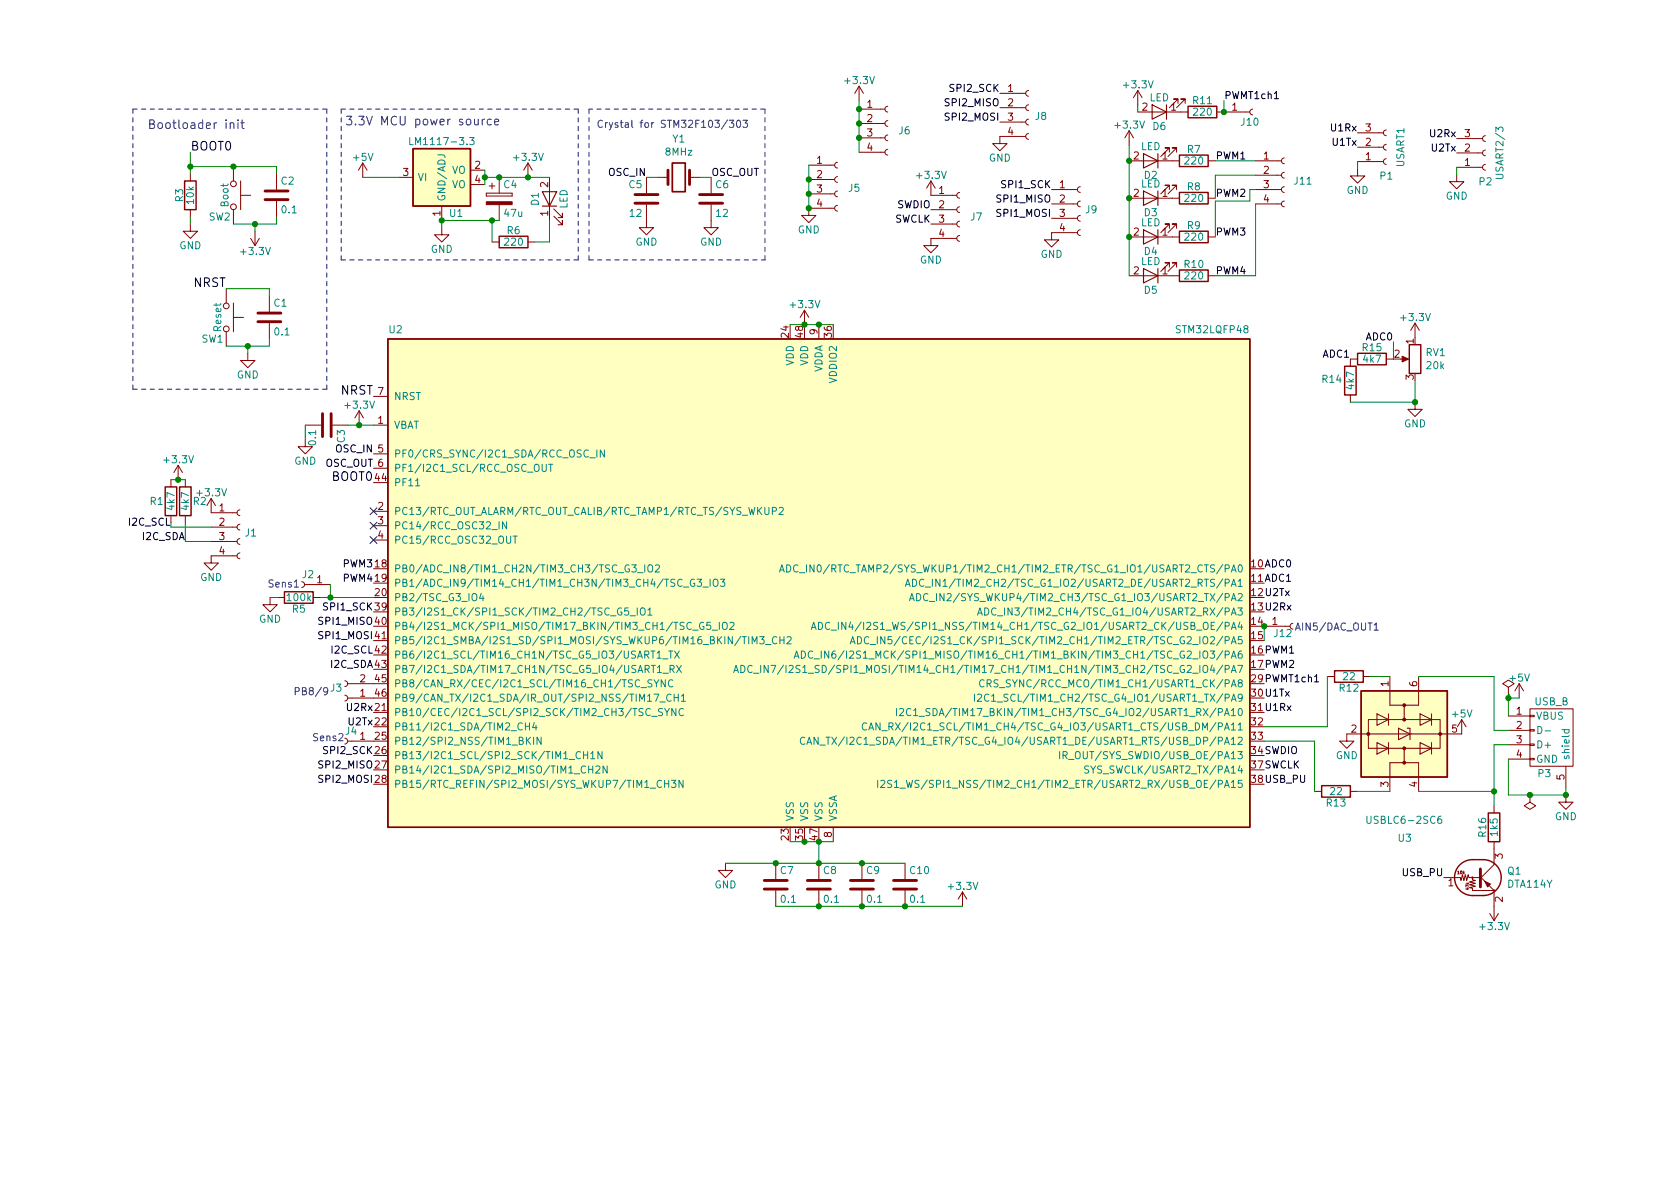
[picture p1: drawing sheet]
<svg xmlns="http://www.w3.org/2000/svg" width="297mm" height="210mm" viewBox="0 0 297 210" stroke-linecap="round" stroke-linejoin="round" font-family="sans-serif">
<g fill="none" stroke="#840000" stroke-width=".18">
<path d="M151.9 15.2l-.8 1.3M151.9 15.2v2.6M151.9 15.2l.8 1.3M151.9 19.3h4.6M157 18.8l-.4 .1-.1 .4 .1 .4 .4 .1M176.8 19h4.6M176.8 16.5h4.6M181.9 18.5l-.4 .2-.1 .3 .1 .4 .4 .2M181.9 16l-.4 .1-.1 .4 .1 .4 .4 .1M201.2 16l-.8 1.3M201.2 16v2.5M201.2 16l.7 1.3"/>
<path d="M201.2 19.8h8.9M208.3 18.3v-.8h-.8h.8l-1.5 1.5M209.5 18.3v-.8h-.7h.7l-1.5 1.5M215.1 19.8h5.9M221.5 19.3l-.4 .1-.1 .4 .1 .4 .4 .1M33.7 39.6v1.3h1.2l-1.2 1.3-1.3-1.3h1.3M33.7 30.7v1.3M33.7 37.1v1.2M41.3 29.5v2.5M42.5 34.5h1.8M42.5 32v5.1M48.9 30.7v2.8"/>
<path d="M48.9 35.6v2.7M64.1 28.8l-.7 1.3M64.1 28.8v2.6M64.1 28.8l.8 1.3M70.5 31.4h2.5M78.1 36.4v2.6M83.2 30.1h2.5M83.2 32.6h2.5M86 34.2v.5zM86 34.7h4.6zM86 34.2h4.6zM86.5 32.9h1"/>
<path d="M87 32.4v1M88.3 31.4v2.8M88.3 36.2v2.8M90.6 34.2v.5zM93.3 28.8l-.7 1.3M93.3 28.8v2.6M93.3 28.8l.8 1.3M97.2 31.4v7.6M97.9 38.2l1.5 1.5v-.7v.7h-.7M97.9 37l1.5 1.5v-.8v.8h-.7M114.3 36.2v4.1h1.3l-1.3 1.2-1.3-1.2h1.3M114.3 31.4v2.8"/>
<path d="M116.2 31.4h1.9M121.9 31.4h1.9M125.7 36.2v4.1h1.3l-1.3 1.2-1.2-1.2h1.2M125.7 31.4v2.8M143 34.3h4.6M143 31.7h4.6M143 29.2h4.6M147.6 36.8h-4.6v1.3h-1.3l1.3 1.3 1.3-1.3h-1.3M148.1 36.3l-.4 .2-.1 .3 .1 .4 .4 .1M148.1 33.8l-.4 .1-.1 .4 .1 .3 .4 .2M148.1 31.2l-.4 .2-.1 .3 .1 .4 .4 .2M148.1 28.7l-.4 .1-.1 .4 .1 .4 .4 .1"/>
<path d="M151.9 26.9h4.6M151.9 24.4h4.6M151.9 21.8h4.6M157 26.4l-.4 .2-.1 .3 .1 .4 .4 .1M157 23.9l-.4 .1-.1 .4 .1 .3 .4 .2M157 21.3l-.4 .2-.1 .3 .1 .4 .4 .1M164.6 39.6h4.6M164.6 37.1h4.6M164.6 32v2.5h4.6M164.6 32l-.8 1.3M164.6 32l.8 1.3M169.7 39.1l-.4 .2-.1 .3 .1 .4 .4 .1"/>
<path d="M169.7 36.6l-.4 .1-.1 .4 .1 .3 .4 .2M169.7 34l-.4 .2-.1 .3 .1 .4 .4 .1M176.8 21.6h4.6M181.4 24.1h-4.6v1.3h-1.3l1.3 1.3 1.3-1.3h-1.3M181.9 23.6l-.4 .2-.1 .3 .1 .4 .4 .1M181.9 21.1l-.4 .1-.1 .4 .1 .3 .4 .2M185.9 38.6h4.6M185.9 36.1h4.6M185.9 33.5h4.6M191 38.1l-.4 .1-.1 .4 .1 .4 .4 .1M191 35.6l-.4 .1-.1 .4 .1 .3 .4 .2M191 33l-.4 .2-.1 .3 .1 .4 .4 .1"/>
<path d="M199.6 23.1l-.7 1.3M199.6 23.1v2.5M199.6 23.1l.8 1.3M199.6 28.4h8.9M199.6 35h8.9M206.8 33.5v-.7h-.8h.8l-1.6 1.5M206.8 26.9v-.7h-.8h.8l-1.6 1.5M208 33.5v-.7h-.7h.7l-1.5 1.5M208 26.9v-.7h-.7h.7l-1.5 1.5M213.6 28.4h1.3M213.6 35h1.3M222 36.1h4.6"/>
<path d="M222 33.5h4.6M222 28.4h4.6M222 31h4.6M227.1 35.6l-.4 .1-.1 .4 .1 .3 .4 .2M227.1 33l-.4 .2-.1 .3 .1 .4 .4 .1M227.1 30.5l-.4 .1-.1 .4 .1 .3 .4 .2M227.1 27.9l-.4 .2-.1 .3 .1 .4 .4 .2M240 29.8v1.3h-1.2l1.2 1.3 1.3-1.3h-1.3M240 23.5h4.6M240 26h4.6M240 28.6h4.6M245.1 23l-.3 .1-.2 .4 .2 .3 .3 .2"/>
<path d="M245.1 25.5l-.3 .2-.2 .3 .2 .4 .3 .1M245.1 28.1l-.3 .1-.2 .4 .2 .3 .3 .2M257.6 30.9v1.2h-1.3l1.3 1.3 1.2-1.3h-1.2M257.6 24.5h4.5M257.6 27h4.5M257.6 29.6h4.5M262.6 24l-.3 .1-.2 .4 .2 .4 .3 .1M262.6 26.5l-.3 .2-.2 .3 .2 .4 .3 .2M262.6 29.1l-.3 .1-.2 .4 .2 .3 .3 .2M40 51v2.6M40 58.7v2.5M41.3 53.6v5.1"/>
<path d="M41.3 56.1h1.8M44.3 42.2l.8 1.2M45.1 40.9v2.5M45.8 42.2l-.7 1.2M47.6 52.3v2.8M47.6 57.1v2.8M78.1 40.3v1.2h1.3l-1.3 1.3-1.3-1.3h1.3M87 42.8h1.3M93.3 42.8h1.3M142.2 54.9l-.7 1.2M142.2 54.9v2.5M142.2 54.9l.8 1.2"/>
<path d="M144.8 57.4v2.5M169.2 42.2h-4.6v1.2h-1.3l1.3 1.3 1.3-1.3h-1.3M169.7 41.7l-.4 .1-.1 .4 .1 .3 .4 .2M190.5 41.1h-4.6v1.3h-1.2l1.2 1.3 1.3-1.3h-1.3M191 40.6l-.4 .2-.1 .3 .1 .4 .4 .2M199.6 41.9h8.9M199.6 48.8h8.9M206.8 40.4v-.8h-.8h.8l-1.6 1.5M206.8 47.2v-.7h-.8h.8l-1.6 1.5M208 40.4v-.8h-.7h.7l-1.5 1.5M208 47.2v-.7h-.7h.7l-1.5 1.5M213.6 41.9h1.3"/>
<path d="M213.6 48.8h1.3M250.2 57.1l-.8 1.3M250.2 57.1v2.6M250.2 57.1l.8 1.3M43.8 62.5v1.2h1.3l-1.3 1.3-1.3-1.3h1.3M54 77.7v1.3h1.2l-1.2 1.3-1.3-1.3h1.3M54 75.2h2.8M58.8 75.2h2.8M63.5 72.6l-.8 1.3M63.5 72.6v2.6M63.5 72.6l.8 1.3M66 75.2h2.6"/>
<path d="M66 70.1h2.6M238.8 69.8v1.3M240 63.5h-1.2v1.3M245.1 63.5h1.3M247.6 63.5h1.1M250.2 71.1v1.3h1.3l-1.3 1.3-1.3-1.3h1.3M30.2 84.8v1.3M31.5 82.3l-.8 1.3M31.5 82.3v2.5M31.5 82.3l.8 1.3M32.8 84.8v1.3M32.8 91.2v1.3"/>
<path d="M37.3 88.1l-.7 1.3M37.3 88.1v2.6h4.6M37.3 88.1l.8 1.3M37.3 95.8h4.6M37.3 93.2h4.6M41.9 98.3h-4.6v1.3h1.3l-1.3 1.2-1.2-1.2h1.2M42.4 97.8l-.3 .1-.2 .4 .2 .4 .3 .1M42.4 95.2l-.3 .2-.2 .4 .2 .3 .3 .2M42.4 92.7l-.3 .2-.2 .3 .2 .4 .3 .1M42.4 90.2l-.3 .1-.2 .4 .2 .3 .3 .2M66 90.4h2.6M66 93h2.6"/>
<path d="M66 95.5h2.6M66 80.3h2.6M66 82.8h2.6M47.8 105.7v1.2h1.2l-1.2 1.3-1.3-1.3h1.3M49 105.7h1.3M53.3 102.9l.4 .1 .1 .4-.1 .3-.4 .2M53.8 103.4h4.6M55.4 105.7h1.2M66 113.3h2.6M223.5 110.7h4.6M228.6 110.2l-.4 .2-.1 .3 .1 .4 .4 .1M234.7 119.6h1.3"/>
<path d="M241 119.6h1.3M245.7 119.6v5.1h2.6M250.8 119.6v5.1h-2.5v2.5M61 120.4l.3 .1 .2 .4-.2 .4-.3 .1M61 122.9l.3 .2 .2 .3-.2 .4-.3 .1M61 130.6l.3 .1 .2 .4-.2 .3-.3 .2M61.5 120.9h4.5M61.5 123.4h4.5M61.5 131.1h4.5M66 126h2.6M232.4 139.9h1.3M238.8 139.9h1.2"/>
<path d="M241.9 127.2h12.7v5.1h-12.7zM243.5 126.2l2 1-2 1.1zM243.5 131.3l2 1-2 1zM245.5 126.2v2.1M245.5 131.3v2M247.3 128.8l2 1-2 1zM248.3 132.3v2.6h2.5v5M248.3 134.9h-2.6v5M248.8 128.8h.5v2M251.1 126.2l2 1-2 1.1zM251.1 131.3l2 1-2 1zM253.1 126.2v2.1"/>
<path d="M253.1 131.3v2M258.4 127.2v2.6h-20.3v1.3h1.3l-1.3 1.2-1.2-1.2h1.2M258.4 127.2l-.7 1.3M258.4 127.2l.8 1.3M266.7 121.5l1-.6-1-.6-1 .6 1 .6v1.3M266.7 122.8h.1M266.7 126.6h3.8M266.7 129.2h3.8M266.7 131.7h3.8M266.7 134.2h3.8M268.6 120.9l-.8 1.3M268.6 120.9v2.5"/>
<path d="M268.6 120.9l.8 1.3M270.5 125.3h7.6v10.2h-7.6zM270.5 126.5h.8v.2h-.8zM270.5 129h.8v.3h-.8zM270.5 131.6h.8v.2h-.8zM270.5 134.1h.8v.3h-.8zM276.9 135.5v3.8M128.3 152.6v1.3h1.2l-1.2 1.3-1.3-1.3h1.3M137.2 152.6v2.8M137.2 157.5v2.8M144.8 152.6v2.8M144.8 157.5v2.8"/>
<path d="M147.3 146.3v2.5M152.4 152.6v2.8M152.4 157.5v2.8M160 152.6v2.8M160 157.5v2.8M170.2 157.7l-.8 1.3M170.2 157.7v2.6M170.2 157.7l.7 1.3M255.3 155.2h2.9l.1 .5 .3-1 .2 1 .3-1 .2 1 .3-1 .1 .5h1.9M261.6 154.9l2.6 2.6h-3.9v-.4l-.5-.1 1.1-.3-1.1-.2 1.1-.3-1.1-.2 1.1-.3-.6-.1v-.4M264.2 142.5v1.3M264.2 148.8v4.1l-2.6 2.5"/>
<path d="M264.2 157.7v5.1M270.5 140.6v1.3l1 .6-1 .6-1-.6 1-.6M270.5 140.6h.1M276.9 140.6v1.3h1.2l-1.2 1.2-1.3-1.2h1.3M263.4 161.5l.8 1.3M264.9 161.5l-.7 1.3"/>
<circle cx="41.3" cy="36.6" r=".51"/>
<circle cx="41.3" cy="32.5" r=".51"/>
<circle cx="40" cy="54.1" r=".51"/>
<circle cx="40" cy="58.2" r=".51"/>
<circle cx="260.4" cy="155.2" r=".13"/>
<circle cx="264.2" cy="157.5" r=".13"/>
</g>
<g fill="none" stroke="#840000" stroke-width=".51">
<path d="M46.9 35.3h4M46.9 33.8h4M112.3 35.9h4M112.3 34.4h4M118.1 30.1v2.5M121.9 30.1v2.5M123.7 35.9h4.1M123.7 34.4h4.1M45.6 56.9h4.1M45.6 55.4h4.1M57 73.1v4.1M58.5 73.1v4.1"/>
<path d="M135.1 157.2h4.1M135.1 155.7h4.1M142.7 157.2h4.1M142.7 155.7h4.1M150.4 157.2h4M150.4 155.7h4M158 157.2h4.1M158 155.7h4.1"/>
</g>
<path d="M118.9 28.8h2.3v5.1h-2.3z" fill="none" stroke="#840000" stroke-width=".3"/>
<g fill="none" stroke="#840000" stroke-width=".25">
<path d="M210.1 18.8h5v2h-5zM32.6 32h2.1v5.1h-2.1zM73 26.3h10.2v10.1h-10.2zM208.5 27.4h5.1v2.1h-5.1zM208.5 34h5.1v2.1h-5.1zM68.6 59.9h152.4v86.4h-152.4zM88.3 41.8h5v2h-5zM208.5 47.7h5.1v2.1h-5.1zM208.5 40.9h5.1v2h-5.1zM237.7 64.8h2.1v5h-2.1zM240 62.5h5.1v2h-5.1zM249.2 61h2v5h-2z"/>
<path d="M29.2 86.1h2v5.1h-2zM31.7 86.1h2.1v5.1h-2.1zM50.3 104.6h5.1v2.1h-5.1zM236 118.6h5v2h-5zM233.7 138.9h5.1v2.1h-5.1zM240.7 122.2h15.2v15.2h-15.2zM258.1 152.9a3.2 3.2 0 0 1 2.2-.9h2a3.2 3.2 0 0 1 3.1 3.2 3.2 3.2 0 0 1-3.1 3.2h-2a3.2 3.2 0 0 1-2.9-2 3.2 3.2 0 0 1 .7-3.5zM263.1 143.8h2.1v5h-2.1z"/>
</g>
<path d="M203.7 18.5l2.5 1.3-2.5 1.3zM206.2 18.5v2.6M95.9 33.9h2.5l-1.2 2.5zM95.9 36.4h2.5M202.2 33.8l2.5 1.2-2.5 1.3zM202.2 27.2l2.5 1.2-2.5 1.3zM204.7 27.2v2.5M204.7 33.8v2.5M202.2 40.6l2.5 1.3-2.5 1.3zM202.2 47.5l2.5 1.3-2.5 1.2zM204.7 40.6v2.6M204.7 47.5v2.5" fill="none" stroke="#840000" stroke-width=".2"/>
<g fill="#ffffc2" stroke="#ffffc2" stroke-width=".18">
<path d="M68.6 59.9h152.4v86.4h-152.4z"/>
<path d="M73 26.3h10.2v10.1h-10.2z"/>
<path d="M240.7 122.2h15.2v15.2h-15.2z"/>
</g>
<g fill="none" stroke="#008484" stroke-width=".18">
<path d="M72.5 24.3v1.3h.6M77.4 27.4h.9a.41 .41 0 0 1 .4 .5M83 24.3h.8l-.4 .5 .4 .1v.6l-.2 .1-.6-.1M105.5 79.6v1.2M106.9 79.6v1.2l-.8-1.2v1.2M73.5 85.9h.7M89.6 92.3v1.2l-.8-1.2v1.2M90.7 94.8h.7M91.1 94.8v1.3M95.9 82.1v1l.2 .3 .4-.1 .1-.2v-1M97 82.1h.7M97.4 82.1v1.3"/>
<path d="M104.3 81h.9M111.7 99.9h.8l-.4 .5 .3 .1v.5l-.2 .2-.5-.2M114 99.9v1.3M135.2 89.7v1.1l.3 .2 .3-.1 .2-.1v-1.1M136.6 90.4l.6-.1 .1-.2-.1-.3-.6-.1v1.3M137.8 89.8l.5-.1 .2 .4-.8 .9h.8M139.1 99.9a.64 .64 0 0 1 .7 .6 .64 .64 0 0 1-.7 .7zM142.6 99.9v1.3M143.9 99.9v1.3l-.7-1.3v1.3M85.1 104.9l-.3 .9h.8M85.4 105.4v.8M111.1 107.5h-.6l-.1 .6 .2-.1h.4l.2 .2-.1 .5-.2 .1-.5-.1"/>
<path d="M111.4 108.9h1M112.7 107.5v1.3M112.7 101.3h1M113.3 107.7l.2-.2a.43 .43 0 0 1 .6 .4v.4a.42 .42 0 0 1-.5 .5 .42 .42 0 0 1-.4-.5zM114.5 107.9l.4-.4v1.3M114.5 108.8h.8M114.6 100.1l.2-.2a.43 .43 0 0 1 .6 .4v.4a.42 .42 0 0 1-.4 .5 .42 .42 0 0 1-.5-.5zM115.1 115.1h.7M115.2 117.7h.7M115.5 115.1v1.3M115.9 100l.5-.1 .2 .3-.8 1h.8M116.2 115.5l.3-.4v1.3"/>
<path d="M116.2 116.4h.7M116.2 118l.4-.3v1.2M116.2 118.9h.8M117.1 116.5h1M117.2 119.1h1M118.2 115.1h.8M118.5 118.3h.6l.1-.2-.1-.3-.6-.1v1.2M118.6 115.1v1.3M118.8 118.3l.4 .6M119.3 115.1l.8 1.3M119.6 117.7l.9 1.2M120.1 115.1l-.8 1.3"/>
<path d="M120.5 117.7l-.9 1.2M122.5 111.4h.9M122.8 102.5a.59 .59 0 0 0-.8 .6 .59 .59 0 0 0 .8 .5v-.5h-.2M123.3 102.4h.7l-.4 .5 .4 .1v.6l-.2 .1-.5-.1M124.3 103.8h.9M124.4 110.1a.59 .59 0 0 0-.7 .6 .59 .59 0 0 0 .7 .6l.1-.5h-.3M125.6 102.4v1.3M125.6 110h-.6l-.1 .6 .2-.1 .5 .1 .1 .2-.1 .4-.2 .1-.5-.1M125.9 111.4h1M126.3 102.5l.1-.1a.43 .43 0 0 1 .5 .4v.5a.42 .42 0 0 1-.4 .4 .42 .42 0 0 1-.4-.4v-.5zM127.2 110v1.3M127.4 102.4h.8l-.5 .5 .4 .1v.6l-.2 .1-.5-.1"/>
<path d="M127.8 110.2l.2-.2a.43 .43 0 0 1 .6 .5v.4a.42 .42 0 0 1-.4 .4 .42 .42 0 0 1-.5-.4zM129.1 110.2l.4-.2 .3 .4-.8 .9h.8M129.7 118.9l.4-1.2 .5 1.2M129.8 118.6h.6M131 117.7a.64 .64 0 0 1 .7 .6 .64 .64 0 0 1-.7 .6zM132.4 112.6v1.3M133 117.8a.6 .6 0 0 0-.9 .4 .6 .6 0 0 0 .6 .7l.3-.1M133 113.9v-1.3l.4 .9 .4-.9v1.3M133.2 119.1h1M134.3 112.6h.8l-.4 .5 .3 .1v.5l-.1 .2-.6-.2M134.5 117.7v1.2M135.3 114h1"/>
<path d="M135.8 117.7v1.2l-.7-1.2v1.2M136.3 117.7h.9l-.6 1.2M137.3 112.7a.6 .6 0 0 0-.8 .4 .6 .6 0 0 0 .6 .8l.2-.2M137.8 101.2l.4-1.3 .5 1.3M137.9 112.6v1.3M137.9 113.2h.7M137.9 100.8h.6M138.5 117.6l-1 1.6M138.6 112.6v1.3M139 117.7v1.2M139.2 112.7l.4-.1 .3 .3-.8 1h.8M139.5 117.8l.5-.1 .2 .3-.7 .9h.7"/>
<path d="M140.4 116.4l.4-1.3 .5 1.3M140.5 116h.6M141.1 100a.6 .6 0 0 0-.8 .4 .6 .6 0 0 0 .5 .8l.3-.2M141.3 101.3h1M141.7 115.1a.64 .64 0 0 1 .7 .7 .64 .64 0 0 1-.7 .6zM143.4 111.3l.5-1.3 .4 1.3M143.6 110.9h.6M143.7 115.2a.6 .6 0 0 0-.8 .5 .6 .6 0 0 0 .5 .7l.3-.1M143.9 116.5h1M144.7 110a.64 .64 0 0 1 .7 .7 .64 .64 0 0 1-.7 .6zM145.2 115.1v1.3M146.5 115.1v1.3l-.7-1.3v1.3"/>
<path d="M146.7 110.2a.6 .6 0 0 0-.8 .4 .6 .6 0 0 0 .6 .7l.2-.1M147 111.4h.9M147.7 115.1l-.4 .1a.86 .86 0 0 0 0 1.2l.4-.1 .1-.5-.2-.2h-.3l-.2 .2M148.2 110v1.3M149.3 115.1l-1.1 1.6M149.6 110v1.3l-.8-1.3v1.3M150.3 113.9l.5-1.3 .4 1.3M150.4 110l-.3 .9h.8M150.5 113.5h.6M150.7 110.5v.8M151.6 112.6a.64 .64 0 0 1 .7 .6 .64 .64 0 0 1-.7 .7zM153.6 112.7a.6 .6 0 0 0-.8 .4 .6 .6 0 0 0 .6 .8l.2-.2"/>
<path d="M153.8 114h1M155.1 112.6v1.3M156.4 112.6v1.3l-.7-1.3v1.3M157.7 112.6h-.6l-.1 .6 .2-.1h.4l.1 .2v.4l-.2 .2-.5-.2M160.1 103.7l.4-1.3 .4 1.3M160.2 103.3h.6M160.8 106.2l.4-1.2 .4 1.2M160.9 105.9h.6M161.3 102.4a.64 .64 0 0 1 .8 .7 .64 .64 0 0 1-.8 .6zM162.1 105a.64 .64 0 0 1 .7 .6 .64 .64 0 0 1-.7 .6zM163.3 102.5a.6 .6 0 0 0-.8 .5 .6 .6 0 0 0 .6 .7l.2-.1M163.6 103.8h1"/>
<path d="M164.1 105.1a.6 .6 0 0 0-.9 .4 .6 .6 0 0 0 .6 .7l.3-.1M164.3 106.4h1M172.8 108.8l.5-1.3 .4 1.3M173 108.4h.6M174.1 107.5a.64 .64 0 0 1 .7 .6 .64 .64 0 0 1-.7 .7zM176.1 107.6a.6 .6 0 0 0-.8 .4 .6 .6 0 0 0 .6 .8l.2-.1M176.3 108.9h1M92.9 127.8v1.3M92.9 128.4h.7M93.1 130.4v1.2M93.3 130.9l.5 .7M93.6 127.8v1.3"/>
<path d="M93.8 130.4l-.7 .7M94.3 130.4v1.2M94.5 127.8l-.3 .9h.8M94.8 128.2v.9M95.7 130.4v1.2l-.7-1.2v1.2M102.6 133a.6 .6 0 0 0-.8 .4 .6 .6 0 0 0 .6 .8l.2-.1M103.2 132.9v1.3M103.2 133.5h.7M103.5 135.6a.6 .6 0 0 0-.8 .4 .6 .6 0 0 0 .6 .7l.2-.1M103.9 132.9v1.3M104.1 135.4v1.3M104.1 136h.7"/>
<path d="M104.4 133.3l.4-.4v1.3M104.4 134.2h.8M104.8 135.4v1.3M105.4 135.6l.4-.2 .3 .4-.8 .9h.8M106.4 132.9v1.3l-.7-1.3v1.3M107.3 135.4v1.3l-.7-1.3v1.3M113.3 121.6h1M115.2 126.7h1M115.3 120.3l-.5-.1-.2 .1v.4l.6 .2 .1 .3-.3 .3-.5-.1M115.6 120.2l.5 .7 .4-.7M115.6 122.7h.9l-.6 1.3M116.1 120.9v.6"/>
<path d="M116.7 124.1h.9M117 138.1a.6 .6 0 0 0-.9 .4 .6 .6 0 0 0 .6 .8l.3-.2M117.1 125.3h-.4l-.2 .1v.4l.5 .2 .1 .3-.2 .3-.5-.1M117.5 125.3l.4 .6 .5-.6M117.5 138v1.3M117.5 138.6h.7M117.6 120.2v1.3l-.7-1.3v1.3M117.9 125.9v.7M118.2 138v1.3M118.7 122.9a.6 .6 0 0 0-.9 .4 .6 .6 0 0 0 .6 .7l.3-.1M118.7 138h.8l-.4 .5 .3 .1v.5l-.1 .2-.6-.2M119 120.3a.6 .6 0 0 0-.9 .4 .6 .6 0 0 0 .6 .8l.3-.1"/>
<path d="M119.2 122.7v1.3M119.2 123.3h.7M119.5 125.3v1.3l-.7-1.3v1.3M119.9 122.7v1.3M120.5 123.1l.3-.4v1.3M120.5 124h.7M120.8 138v1.3l-.8-1.3v1.3M120.8 125.4a.6 .6 0 0 0-.8 .4 .6 .6 0 0 0 .6 .8l.2-.2M142.3 130.5a.6 .6 0 0 0-.8 .4 .6 .6 0 0 0 .6 .7l.2-.1M142.7 131.6l.4-1.2 .4 1.2M142.8 131.3h.6M144.7 130.4v1.2l-.8-1.2v1.2"/>
<path d="M145 131.8h.9M146 130.4h.8M146.4 130.4v1.2M147.1 130.4l.8 1.2M147.9 130.4l-.8 1.2M153.2 127.9a.6 .6 0 0 0-.8 .5 .6 .6 0 0 0 .6 .7l.2-.1M153.6 129.1l.4-1.3 .5 1.3M153.7 128.7h.6M155.2 138v1.3M155.6 127.8v1.3l-.7-1.3v1.3M155.7 138.1l.5-.1 .2 .3-.7 1h.7M155.9 129.2h1"/>
<path d="M157.2 128.5l.6-.1 .1-.2-.1-.3-.6-.1v1.3M157.5 128.5l.4 .6M157.7 138h-.5l-.2 .1v.4l.5 .2 .2 .3-.3 .3-.5-.1M158.1 138.3l.4-.3v1.3M158.1 139.3h.8M158.5 125.3v1.3M159 125.4l.5-.1 .3 .3-.8 1h.8M159.1 139.4h1M160.3 138l.3 1.3 .2-1 .2 1 .3-1.3M161 125.4a.6 .6 0 0 0-.8 .4 .6 .6 0 0 0 .6 .8l.2-.2M161.5 125.6l.4-.3v1.3M161.5 126.6h.8"/>
<path d="M162.5 126.7h1M164.4 125.3h-.5l-.1 .1v.4l.5 .2 .1 .3-.2 .3-.5-.1M172.3 122.7v1.3M172.8 122.9l.5-.2 .3 .4-.8 .9h.8M174 120.3a.6 .6 0 0 0-.9 .4 .6 .6 0 0 0 .6 .8l.3-.1M174.5 120.9l.6-.1 .2-.2-.1-.3-.7-.1v1.3M174.8 122.9a.6 .6 0 0 0-.8 .4 .6 .6 0 0 0 .6 .7l.2-.1M174.8 120.9l.5 .6M175.3 123.1l.4-.4v1.3M175.3 124h.7M176.5 120.3l-.5-.1-.2 .1v.4l.5 .2 .2 .3-.3 .3-.5-.1M187.4 132.9v1.3"/>
<path d="M188 133.6l.6-.1 .1-.2-.1-.3-.6-.1v1.3M188.3 133.6l.4 .6M188.9 134.3h1M192.5 135.5l-.5-.1-.2 .3 .1 .3 .5 .2v.4l-.1 .1h-.5M271.9 128.5a.64 .64 0 0 1 .7 .6 .64 .64 0 0 1-.7 .6zM273.2 129.2h.9M276.2 129h1.2M276.6 129v.4l.2 .2 .6-.1v-.5M241.7 144.3v1.1l.2 .2 .4-.1 .1-.1v-1.1M254.8 144.3l-.4 .1a.86 .86 0 0 0 0 1.2l.5-.1v-.4l-.2-.3-.4 .1-.1 .2"/>
</g>
<g fill="#840000" stroke="#840000" stroke-width=".18">
<path d="M86 35.7h4.6v.5h-4.6z"/>
<path d="M247.9 63l1.1 .5-1.1 .5z"/>
<path d="M262.5 155.8l1 .5-.5 .5z"/>
<circle cx="248.3" cy="124.7" r=".25"/>
<circle cx="248.3" cy="127.2" r=".25"/>
<circle cx="241.9" cy="129.8" r=".25"/>
<circle cx="254.6" cy="129.8" r=".25"/>
<circle cx="248.3" cy="132.3" r=".25"/>
<circle cx="248.3" cy="134.9" r=".25"/>
</g>
<path d="M261.7 153.7v3.1z" fill="#840000" stroke="#840000" stroke-width=".51"/>
<path d="M225.3 17.5h.7M232.4 120.6h.8" fill="none" stroke="#000" stroke-width=".18"/>
<g fill="none" stroke="#0000c2" stroke-width=".18">
<path d="M40.7 21.9l.2-.2 .4 .1 .1 .9M40.7 21.7v1M42.1 21.2v.1M42.1 21.7v1M42.6 21.7h.6M42.8 21.2v1.3l.4 .2M85.3 21.1v1M85.7 21.1h-.3l-.1 .3M86.9 21.1h-.5l-.3 .3v.4l.2 .2h.6M87.5 21.6l.7-.2-.1-.3h-.4l-.2 .2v.7h.6M128.6 21.2l-1 1.6M129 21.3h.7l-.4 .4 .4 .2v.5l-.2 .1-.5-.1"/>
<path d="M130.3 21.4l.2-.1a.68 .68 0 0 1 .5 .6 .68 .68 0 0 1-.5 .6l-.2-.1-.1-.4zM131.4 21.3h.8l-.5 .4 .4 .2v.5l-.2 .1-.5-.1M52 103.8h.8M243 110.5l.3-.3v1.2M243 111.4h.7M57.9 122.1l-.2 .3-.4-.1-.1-.2 .1-.4 .4-.1 .2 .1a.84 .84 0 0 1-.3 1.2h-.3"/>
</g>
<path d="M23.5 19.3v49.5M57.8 19.3h-34.3M60.3 19.3h41.9M102.2 19.3v26.7M104.1 19.3v26.7M135.3 19.3h-31.2M60.3 46v-26.7M102.2 46h-41.9M104.1 46h31.2M135.3 46v-26.7M23.5 68.8h34.3M57.8 68.8v-49.5" fill="none" stroke="#0000c2" stroke-width=".18" stroke-dasharray=".8 .8"/>
<g fill="none" stroke="#008400" stroke-width=".18">
<path d="M151.9 17.8v9.1M201.2 18.5v1.3M216.4 17.8v2M33.7 29.5h15.2v1.2M33.7 26.9v3.8M33.7 38.3v1.3M45.1 39.6v1.3M48.9 38.3v1.3h-7.6M64.1 31.4h6.4M85.7 31.4h11.5M85.7 30.1v2.5M87 39v3.8"/>
<path d="M88.3 39h-10.2v1.3M97.2 39v3.8h-2.6M114.3 31.4h1.9M123.8 31.4h1.9M143 29.2v7.6M199.6 25.6v23.2M214.9 28.4h7.1M222 33.5h-1v2.1h-6.1v6.3M222 36.1v12.7h-7.1M222 31h-7.1v4M240 28.6v1.2M257.6 29.6v1.3"/>
<path d="M40 51h7.6v1.3M47.6 59.9v1.3h-7.6M139.7 57.4h7.6M43.8 61.2v1.3M54 75.2v2.5M61.6 75.2h4.4M246.4 60.4v3.1M250.2 67.3v3.8h-11.4M30.2 84.8h2.6M30.2 93.2h7.1M32.8 92.5v3.3h4.5M47.8 105.7h1.2"/>
<path d="M56.6 105.7h9.4M58.4 103.4v2.3M223.5 110.7v2.6M234.7 119.6v8.9h-11.2M242.3 119.6h3.4M250.8 119.6h13.4v9.6h2.5M223.5 131.1h8.9v8.8M240 139.9h5.7M250.8 139.9h13.4M266.7 134.2v6.4h10.2v-1.3M266.7 131.7h-2.5v10.8M266.7 122.8v3.8"/>
<path d="M266.7 123.4h1.9M128.3 152.6h31.7M139.7 148.8h7.6M144.8 148.8v3.8M137.2 160.3h33"/>
</g>
<path d="M65.4 92.3l1.2 1.3M65.4 89.8l1.2 1.2M65.4 94.9l1.2 1.2M66.6 92.3l-1.2 1.3M66.6 89.8l-1.2 1.2M66.6 94.9l-1.2 1.2" fill="none" stroke="#000084" stroke-width=".18"/>
<g fill="#008400" stroke="#008400" stroke-width=".18">
<circle cx="276.9" cy="140.6" r=".46"/>
<circle cx="264.2" cy="139.9" r=".46"/>
<circle cx="270.5" cy="140.6" r=".46"/>
<circle cx="266.7" cy="123.4" r=".46"/>
<circle cx="223.5" cy="110.7" r=".46"/>
<circle cx="250.2" cy="71.1" r=".46"/>
<circle cx="216.4" cy="19.8" r=".46"/>
<circle cx="199.6" cy="28.4" r=".46"/>
<circle cx="151.9" cy="19.3" r=".46"/>
<circle cx="151.9" cy="24.4" r=".46"/>
<circle cx="199.6" cy="35" r=".46"/>
<circle cx="199.6" cy="41.9" r=".46"/>
<circle cx="152.4" cy="152.6" r=".46"/>
<circle cx="152.4" cy="160.3" r=".46"/>
<circle cx="144.8" cy="160.3" r=".46"/>
<circle cx="160" cy="160.3" r=".46"/>
<circle cx="144.8" cy="152.6" r=".46"/>
<circle cx="144.8" cy="148.8" r=".46"/>
<circle cx="151.9" cy="21.8" r=".46"/>
<circle cx="143" cy="31.7" r=".46"/>
<circle cx="143" cy="34.3" r=".46"/>
<circle cx="142.2" cy="57.4" r=".46"/>
<circle cx="143" cy="36.8" r=".46"/>
<circle cx="144.8" cy="57.4" r=".46"/>
<circle cx="45.1" cy="39.6" r=".46"/>
<circle cx="33.7" cy="29.5" r=".46"/>
<circle cx="43.8" cy="61.2" r=".46"/>
<circle cx="63.5" cy="75.2" r=".46"/>
<circle cx="78.1" cy="39" r=".46"/>
<circle cx="93.3" cy="31.4" r=".46"/>
<circle cx="87" cy="39" r=".46"/>
<circle cx="41.3" cy="29.5" r=".46"/>
<circle cx="85.7" cy="31.4" r=".46"/>
<circle cx="88.3" cy="31.4" r=".46"/>
<circle cx="58.4" cy="105.7" r=".46"/>
<circle cx="142.2" cy="148.8" r=".46"/>
<circle cx="137.2" cy="152.6" r=".46"/>
<circle cx="31.5" cy="84.8" r=".46"/>
</g>
<g font-size="2.1" fill="#0000c2">
<text x="26" y="22.8">Bootloader init</text>
<text x="61" y="22.2">3.3V MCU power source</text>
</g>
<g font-size="2.1">
<text x="33.7" y="26.6">BOOT0</text>
<text x="34.2" y="50.7">NRST</text>
<text x="60.3" y="69.8">NRST</text>
<text x="58.7" y="85">BOOT0</text>
</g>
<g font-size="1.8" fill="#008484">
<text x="149.6" y="14.9">+3.3V</text>
<text x="198.8" y="15.6">+3.3V</text>
<text x="203.2" y="17.9">LED</text>
<text x="158.9" y="23.7">J6</text>
<text x="183.1" y="21.2">J8</text>
<text x="197.3" y="22.7">+3.3V</text>
<text x="203.8" y="23">D6</text>
<text x="211" y="18.4">R11</text>
<text x="211.1" y="20.4">220</text>
<text x="219.5" y="22.2">J10</text>
<text x="62.5" y="28.4">+5V</text>
<text x="73.3" y="25.6">LM1117-3.3</text>
<text x="91" y="28.4">+3.3V</text>
<text x="117.7" y="27.5">8MHz</text>
<text x="118.9" y="25.2">Y1</text>
<text x="174.8" y="28.6">GND</text>
<text x="201.7" y="26.5">LED</text>
<text x="209.6" y="29.1">220</text>
<text x="209.9" y="27">R7</text>
<text x="248.3" y="29.6" transform="rotate(-90 248.3 29.6)">USART1</text>
<text x="32.4" y="35.7" transform="rotate(-90 32.4 35.7)">R3</text>
<text x="49.7" y="32.6">C2</text>
<text x="73.8" y="32">VI</text>
<text x="78.7" y="35.7" transform="rotate(-90 78.7 35.7)">GND/ADJ</text>
<text x="79.9" y="30.7">VO</text>
<text x="79.9" y="33.3">VO</text>
<text x="89.1" y="33.3">C4</text>
<text x="111.2" y="33.3">C5</text>
<text x="126.6" y="33.3">C6</text>
<text x="150" y="33.9">J5</text>
<text x="162.3" y="31.6">+3.3V</text>
<text x="201.7" y="33.1">LED</text>
<text x="202.3" y="31.6">D2</text>
<text x="209.6" y="35.7">220</text>
<text x="209.9" y="33.6">R8</text>
<text x="228.9" y="32.6">J11</text>
<text x="238.1" y="34.3">GND</text>
<text x="244" y="31.7">P1</text>
<text x="255.6" y="35.3">GND</text>
<text x="261.6" y="32.8">P2</text>
<text x="265.8" y="31.3" transform="rotate(-90 265.8 31.3)">USART2/3</text>
<text x="34.3" y="36" transform="rotate(-90 34.3 36)">10k</text>
<text x="36.9" y="39">SW2</text>
<text x="40.4" y="36.6" transform="rotate(-90 40.4 36.6)">Boot</text>
<text x="49.9" y="37.7">0.1</text>
<text x="79.5" y="38.3">U1</text>
<text x="89.2" y="38.3">47u</text>
<text x="89.7" y="41.4">R6</text>
<text x="95.2" y="36.3" transform="rotate(-90 95.2 36.3)">D1</text>
<text x="100.3" y="36.9" transform="rotate(-90 100.3 36.9)">LED</text>
<text x="111.4" y="38.3">12</text>
<text x="126.7" y="38.3">12</text>
<text x="141" y="41.3">GND</text>
<text x="171.6" y="39">J7</text>
<text x="192" y="37.7">J9</text>
<text x="201.7" y="40">LED</text>
<text x="202.3" y="38.2">D3</text>
<text x="209.9" y="40.5">R9</text>
<text x="31.7" y="44.1">GND</text>
<text x="42.7" y="45.1">+3.3V</text>
<text x="76.1" y="44.7">GND</text>
<text x="89.3" y="43.4">220</text>
<text x="112.3" y="43.4">GND</text>
<text x="123.8" y="43.4">GND</text>
<text x="162.6" y="46.6">GND</text>
<text x="184" y="45.6">GND</text>
<text x="201.7" y="46.9">LED</text>
<text x="202.3" y="45.1">D4</text>
<text x="209.5" y="47.4">R10</text>
<text x="209.6" y="42.5">220</text>
<text x="202.3" y="51.9">D5</text>
<text x="209.6" y="49.4">220</text>
<text x="39.1" y="58.5" transform="rotate(-90 39.1 58.5)">Reset</text>
<text x="48.4" y="54.2">C1</text>
<text x="48.6" y="59.3">0.1</text>
<text x="68.8" y="58.9">U2</text>
<text x="139.9" y="54.5">+3.3V</text>
<text x="208.1" y="58.9">STM32LQFP48</text>
<text x="247.9" y="56.8">+3.3V</text>
<text x="35.7" y="60.6">SW1</text>
<text x="140.3" y="64.7" transform="rotate(-90 140.3 64.7)">VDD</text>
<text x="142.9" y="64.7" transform="rotate(-90 142.9 64.7)">VDD</text>
<text x="145.4" y="66" transform="rotate(-90 145.4 66)">VDDA</text>
<text x="240.9" y="62.1">R15</text>
<text x="241.1" y="64.1">4k7</text>
<text x="252.1" y="63">RV1</text>
<text x="252.3" y="65.3">20k</text>
<text x="41.8" y="66.9">GND</text>
<text x="69.6" y="70.7">NRST</text>
<text x="148" y="67.5" transform="rotate(-90 148 67.5)">VDDIO2</text>
<text x="233.8" y="67.7">R14</text>
<text x="239.4" y="68.8" transform="rotate(-90 239.4 68.8)">4k7</text>
<text x="61.2" y="72.3">+3.3V</text>
<text x="69.6" y="75.8">VBAT</text>
<text x="248.2" y="75.6">GND</text>
<text x="29.2" y="81.9">+3.3V</text>
<text x="52" y="82.2">GND</text>
<text x="55.9" y="78.6" transform="rotate(-90 55.9 78.6)">0.1</text>
<text x="61" y="78.3" transform="rotate(-90 61 78.3)">C3</text>
<text x="69.6" y="80.9">PF0/CRS_SYNC/I2C1_SDA/RCC_OSC_IN</text>
<text x="69.6" y="83.4">PF1/I2C1_SCL/RCC_OSC_OUT</text>
<text x="26.6" y="89.3">R1</text>
<text x="34.2" y="89.3">R2</text>
<text x="35" y="87.8">+3.3V</text>
<text x="69.6" y="86">PF11</text>
<text x="30.9" y="90.1" transform="rotate(-90 30.9 90.1)">4k7</text>
<text x="33.4" y="90.1" transform="rotate(-90 33.4 90.1)">4k7</text>
<text x="43.4" y="94.9">J1</text>
<text x="69.6" y="91.1">PC13/RTC_OUT_ALARM/RTC_OUT_CALIB/RTC_TAMP1/RTC_TS/SYS_WKUP2</text>
<text x="69.6" y="93.6">PC14/RCC_OSC32_IN</text>
<text x="69.6" y="101.2">PB0/ADC_IN8/TIM1_CH2N/TIM3_CH3/TSC_G3_IO2</text>
<text x="69.6" y="96.1">PC15/RCC_OSC32_OUT</text>
<text x="144.6" y="101.2">ADC_IN0/RTC_TAMP2/SYS_WKUP1/TIM2_CH1/TIM2_ETR/TSC_G1_IO1/USART2_CTS/PA0</text>
<text x="35.4" y="102.7">GND</text>
<text x="50.9" y="106.3">100k</text>
<text x="53.5" y="102.2">J2</text>
<text x="69.6" y="103.8">PB1/ADC_IN9/TIM14_CH1/TIM1_CH3N/TIM3_CH4/TSC_G3_IO3</text>
<text x="69.6" y="106.3">PB2/TSC_G3_IO4</text>
<text x="165.1" y="103.8">ADC_IN1/TIM2_CH2/TSC_G1_IO2/USART2_DE/USART2_RTS/PA1</text>
<text x="166" y="106.3">ADC_IN2/SYS_WKUP4/TIM2_CH3/TSC_G1_IO3/USART2_TX/PA2</text>
<text x="45.8" y="110.1">GND</text>
<text x="51.7" y="108.3">R5</text>
<text x="69.6" y="108.8">PB3/I2S1_CK/SPI1_SCK/TIM2_CH2/TSC_G5_IO1</text>
<text x="69.6" y="111.4">PB4/I2S1_MCK/SPI1_MISO/TIM17_BKIN/TIM3_CH1/TSC_G5_IO2</text>
<text x="69.6" y="113.9">PB5/I2C1_SMBA/I2S1_SD/SPI1_MOSI/SYS_WKUP6/TIM16_BKIN/TIM3_CH2</text>
<text x="151.5" y="111.4">ADC_IN4/I2S1_WS/SPI1_NSS/TIM14_CH1/TSC_G2_IO1/USART2_CK/USB_OE/PA4</text>
<text x="158.2" y="113.9">ADC_IN5/CEC/I2S1_CK/SPI1_SCK/TIM2_CH1/TIM2_ETR/TSC_G2_IO2/PA5</text>
<text x="177.2" y="108.8">ADC_IN3/TIM2_CH4/TSC_G1_IO4/USART2_RX/PA3</text>
<text x="225.3" y="112.6">J12</text>
<text x="69.6" y="116.5">PB6/I2C1_SCL/TIM16_CH1N/TSC_G5_IO3/USART1_TX</text>
<text x="69.6" y="119">PB7/I2C1_SDA/TIM17_CH1N/TSC_G5_IO4/USART1_RX</text>
<text x="140.4" y="119">ADC_IN7/I2S1_SD/SPI1_MOSI/TIM14_CH1/TIM17_CH1/TIM1_CH1N/TIM3_CH2/TSC_G2_IO4/PA7</text>
<text x="149.4" y="116.5">ADC_IN6/I2S1_MCK/SPI1_MISO/TIM16_CH1/TIM1_BKIN/TIM3_CH1/TSC_G2_IO3/PA6</text>
<text x="58.5" y="122.3">J3</text>
<text x="69.6" y="121.5">PB8/CAN_RX/CEC/I2C1_SCL/TIM16_CH1/TSC_SYNC</text>
<text x="69.6" y="124.1">PB9/CAN_TX/I2C1_SDA/IR_OUT/SPI2_NSS/TIM17_CH1</text>
<text x="176.7" y="124.1">I2C1_SCL/TIM1_CH2/TSC_G4_IO1/USART1_TX/PA9</text>
<text x="176.8" y="121.5">CRS_SYNC/RCC_MCO/TIM1_CH1/USART1_CK/PA8</text>
<text x="236.9" y="122.3">R12</text>
<text x="237.5" y="120.3">22</text>
<text x="267" y="120.5">+5V</text>
<text x="271.3" y="124.7">USB_B</text>
<text x="61.1" y="129.9">J4</text>
<text x="69.6" y="126.6">PB10/CEC/I2C1_SCL/SPI2_SCK/TIM2_CH3/TSC_SYNC</text>
<text x="69.6" y="129.2">PB11/I2C1_SDA/TIM2_CH4</text>
<text x="69.6" y="131.7">PB12/SPI2_NSS/TIM1_BKIN</text>
<text x="148" y="131.7">CAN_TX/I2C1_SDA/TIM1_ETR/TSC_G4_IO4/USART1_DE/USART1_RTS/USB_DP/PA12</text>
<text x="158.7" y="129.2">CAN_RX/I2C1_SCL/TIM1_CH4/TSC_G4_IO3/USART1_CTS/USB_DM/PA11</text>
<text x="164.5" y="126.6">I2C1_SDA/TIM17_BKIN/TIM1_CH3/TSC_G4_IO2/USART1_RX/PA10</text>
<text x="256.8" y="126.9">+5V</text>
<text x="271.5" y="127.2">VBUS</text>
<text x="69.6" y="134.2">PB13/I2C1_SCL/SPI2_SCK/TIM1_CH1N</text>
<text x="69.6" y="136.8">PB14/I2C1_SDA/SPI2_MISO/TIM1_CH2N</text>
<text x="189.8" y="134.2">IR_OUT/SYS_SWDIO/USB_OE/PA13</text>
<text x="193.2" y="136.8">SYS_SWCLK/USART2_TX/PA14</text>
<text x="236.2" y="134.2">GND</text>
<text x="271.5" y="132.3">D+</text>
<text x="271.5" y="134.9">GND</text>
<text x="272" y="137.4">P3</text>
<text x="277.5" y="134.5" transform="rotate(-90 277.5 134.5)">shield</text>
<text x="69.6" y="139.3">PB15/RTC_REFIN/SPI2_MOSI/SYS_WKUP7/TIM1_CH3N</text>
<text x="161.8" y="139.3">I2S1_WS/SPI1_NSS/TIM2_CH1/TIM2_ETR/USART2_RX/USB_OE/PA15</text>
<text x="234.6" y="142.6">R13</text>
<text x="235.2" y="140.6">22</text>
<text x="140.3" y="145.3" transform="rotate(-90 140.3 145.3)">VSS</text>
<text x="142.9" y="145.3" transform="rotate(-90 142.9 145.3)">VSS</text>
<text x="145.4" y="145.3" transform="rotate(-90 145.4 145.3)">VSS</text>
<text x="148" y="145.3" transform="rotate(-90 148 145.3)">VSSA</text>
<text x="242.2" y="145.7">USBLC6-2SC6</text>
<text x="247.2" y="148.8">U3</text>
<text x="262.8" y="147.9" transform="rotate(-90 262.8 147.9)">R16</text>
<text x="264.8" y="147.8" transform="rotate(-90 264.8 147.8)">1k5</text>
<text x="274.9" y="145">GND</text>
<text x="138" y="154.6">C7</text>
<text x="145.6" y="154.6">C8</text>
<text x="153.2" y="154.6">C9</text>
<text x="161" y="154.6">C10</text>
<text x="266.6" y="154.7">Q1</text>
<text x="126.3" y="157.1">GND</text>
<text x="138.2" y="159.6">0.1</text>
<text x="145.8" y="159.6">0.1</text>
<text x="153.4" y="159.6">0.1</text>
<text x="161" y="159.6">0.1</text>
<text x="167.8" y="157.3">+3.3V</text>
<text x="266.6" y="157">DTA114Y</text>
<text x="261.8" y="164.5">+3.3V</text>
</g>
<g font-size="1.8">
<text x="168.2" y="16.2">SPI2_SCK</text>
<text x="216.4" y="17.5">PWMT1ch1</text>
<text x="167.4" y="18.8">SPI2_MISO</text>
<text x="167.4" y="21.3">SPI2_MOSI</text>
<text x="235.5" y="23.2">U1Rx</text>
<text x="214.9" y="28.2">PWM1</text>
<text x="235.7" y="25.8">U1Tx</text>
<text x="253" y="24.2">U2Rx</text>
<text x="253.2" y="26.8">U2Tx</text>
<text x="107.7" y="31.1">OSC_IN</text>
<text x="125.7" y="31.1">OSC_OUT</text>
<text x="176.6" y="35.8">SPI1_MISO</text>
<text x="177.4" y="33.3">SPI1_SCK</text>
<text x="214.9" y="34.8">PWM2</text>
<text x="158.1" y="39.4">SWCLK</text>
<text x="158.6" y="36.8">SWDIO</text>
<text x="176.6" y="38.3">SPI1_MOSI</text>
<text x="214.9" y="41.6">PWM3</text>
<text x="214.9" y="48.5">PWM4</text>
<text x="233.9" y="63.2">ADC1</text>
<text x="241.6" y="60.2">ADC0</text>
<text x="57.5" y="82.5">OSC_OUT 6</text>
<text x="59.5" y="80">OSC_IN 5</text>
<text x="25.3" y="95.5">I2C_SDA</text>
<text x="60.7" y="100.3">PWM318</text>
<text x="221.3" y="100.3">10ADC0</text>
<text x="57.5" y="107.9">SPI1_SCK 39</text>
<text x="60.7" y="102.9">PWM419</text>
<text x="221.3" y="102.9">11ADC1</text>
<text x="221.3" y="105.4">12U2Tx</text>
<text x="221.3" y="107.9">13U2Rx</text>
<text x="56.7" y="113">SPI1_MOSI41</text>
<text x="56.7" y="110.5">SPI1_MISO40</text>
<text x="58.6" y="118.1">I2C_SDA 43</text>
<text x="58.8" y="115.6">I2C_SCL 42</text>
<text x="221.3" y="115.6">16PWM1</text>
<text x="221.3" y="118.1">17PWM2</text>
<text x="61.5" y="125.7">U2Rx 21</text>
<text x="221.3" y="120.6">29PWMT1ch1</text>
<text x="221.3" y="123.2">30U1Tx</text>
<text x="221.3" y="125.7">31U1Rx</text>
<text x="61.7" y="128.3">U2Tx 22</text>
<text x="56.7" y="135.9">SPI2_MISO27</text>
<text x="57.5" y="133.3">SPI2_SCK 26</text>
<text x="221.3" y="133.3">34SWDIO</text>
<text x="221.3" y="135.9">37SWCLK</text>
<text x="56.7" y="138.4">SPI2_MOSI28</text>
<text x="221.3" y="138.4">38USB_PU</text>
<text x="248.1" y="154.9">USB_PU</text>
</g>
<g font-size="1.8" fill="#840000">
<text x="178.2" y="16.3">1</text>
<text x="153.3" y="19">1</text>
<text x="153.3" y="21.6">2</text>
<text x="178.2" y="18.8">2</text>
<text x="178.2" y="21.3">3</text>
<text x="178.2" y="23.9">4</text>
<text x="201.9" y="19.6">2</text>
<text x="207" y="19.6">1</text>
<text x="217.8" y="19.6">1</text>
<text x="241.4" y="23.2">3</text>
<text x="84" y="29.8">2</text>
<text x="144.4" y="29">1</text>
<text x="153.3" y="24.1">3</text>
<text x="153.3" y="26.7">4</text>
<text x="200.4" y="28.2">2</text>
<text x="205.5" y="28.2">1</text>
<text x="223.4" y="28.2">1</text>
<text x="241.4" y="28.3">1</text>
<text x="241.4" y="25.8">2</text>
<text x="259" y="29.3">1</text>
<text x="259" y="26.8">2</text>
<text x="259" y="24.3">3</text>
<text x="71.3" y="31.1">3</text>
<text x="84" y="32.4">4</text>
<text x="96.9" y="33.1" transform="rotate(-90 96.9 33.1)">2</text>
<text x="144.4" y="31.5">2</text>
<text x="144.4" y="34">3</text>
<text x="166" y="34.3">1</text>
<text x="187.3" y="33.3">1</text>
<text x="187.3" y="35.8">2</text>
<text x="200.4" y="34.8">2</text>
<text x="205.5" y="34.8">1</text>
<text x="223.4" y="30.7">2</text>
<text x="223.4" y="33.3">3</text>
<text x="223.4" y="35.8">4</text>
<text x="77.9" y="38.2" transform="rotate(-90 77.9 38.2)">1</text>
<text x="96.9" y="38.2" transform="rotate(-90 96.9 38.2)">1</text>
<text x="144.4" y="36.6">4</text>
<text x="166" y="36.8">2</text>
<text x="166" y="39.4">3</text>
<text x="166" y="41.9">4</text>
<text x="187.3" y="38.3">3</text>
<text x="187.3" y="40.9">4</text>
<text x="200.4" y="41.7">2</text>
<text x="205.5" y="41.7">1</text>
<text x="200.4" y="48.5">2</text>
<text x="205.5" y="48.5">1</text>
<text x="139.4" y="59.7" transform="rotate(-90 139.4 59.7)">24</text>
<text x="142" y="59.7" transform="rotate(-90 142 59.7)">48</text>
<text x="144.5" y="59.2" transform="rotate(-90 144.5 59.2)">9</text>
<text x="147.1" y="59.7" transform="rotate(-90 147.1 59.7)">36</text>
<text x="246.5" y="63.2">2</text>
<text x="249.9" y="60.8" transform="rotate(-90 249.9 60.8)">1</text>
<text x="66.8" y="69.8">7</text>
<text x="249.9" y="67.2" transform="rotate(-90 249.9 67.2)">3</text>
<text x="66.8" y="74.9">1</text>
<text x="66.3" y="85.1">44</text>
<text x="38.8" y="90.4">1</text>
<text x="38.8" y="93">2</text>
<text x="38.8" y="95.5">3</text>
<text x="66.8" y="90.2">2</text>
<text x="66.8" y="92.7">3</text>
<text x="66.8" y="95.2">4</text>
<text x="38.8" y="98">4</text>
<text x="56" y="103.1">1</text>
<text x="66.3" y="105.4">20</text>
<text x="221.3" y="110.5">14</text>
<text x="221.3" y="113">15</text>
<text x="224.9" y="110.5">1</text>
<text x="63.6" y="123.2">1</text>
<text x="63.6" y="120.6">2</text>
<text x="66.3" y="120.6">45</text>
<text x="66.3" y="123.2">46</text>
<text x="245.5" y="121.4" transform="rotate(-90 245.5 121.4)">1</text>
<text x="250.6" y="121.4" transform="rotate(-90 250.6 121.4)">6</text>
<text x="63.6" y="130.8">1</text>
<text x="66.3" y="130.8">25</text>
<text x="221.3" y="128.3">32</text>
<text x="221.3" y="130.8">33</text>
<text x="238.9" y="129.5">2</text>
<text x="256.7" y="129.5">5</text>
<text x="268.1" y="126.4">1</text>
<text x="268.1" y="128.9">2</text>
<text x="268.1" y="131.4">3</text>
<text x="268.1" y="134">4</text>
<text x="276.6" y="137.9" transform="rotate(-90 276.6 137.9)">5</text>
<text x="245.5" y="139.2" transform="rotate(-90 245.5 139.2)">3</text>
<text x="250.6" y="139.2" transform="rotate(-90 250.6 139.2)">4</text>
<text x="139.4" y="148.6" transform="rotate(-90 139.4 148.6)">23</text>
<text x="142" y="148.6" transform="rotate(-90 142 148.6)">35</text>
<text x="144.5" y="148.6" transform="rotate(-90 144.5 148.6)">47</text>
<text x="147.1" y="148.1" transform="rotate(-90 147.1 148.1)">8</text>
<text x="265.7" y="151.9" transform="rotate(-90 265.7 151.9)">3</text>
<text x="256" y="156.7">1</text>
<text x="265.7" y="159.5" transform="rotate(-90 265.7 159.5)">2</text>
</g>
<g font-size="1.8" fill="#0000c2">
<text x="105.4" y="22.6">Crystal for STM32F103/303</text>
<text x="47.2" y="103.9">Sens1</text>
<text x="228.9" y="111.5">AIN5/DAC_OUT1</text>
<text x="51.8" y="122.9">PB8/9</text>
<text x="55.1" y="131.1">Sens2</text>
</g>
<text font-size="1.8" fill="#008400" x="23" y="93">I2C_SCL</text>
<g font-size=".7" fill="#840000">
<text x="257.7" y="154.6">10k</text>
<text x="259.7" y="157.3" transform="rotate(-90 259.7 157.3)">47k</text>
</g>
</svg>
